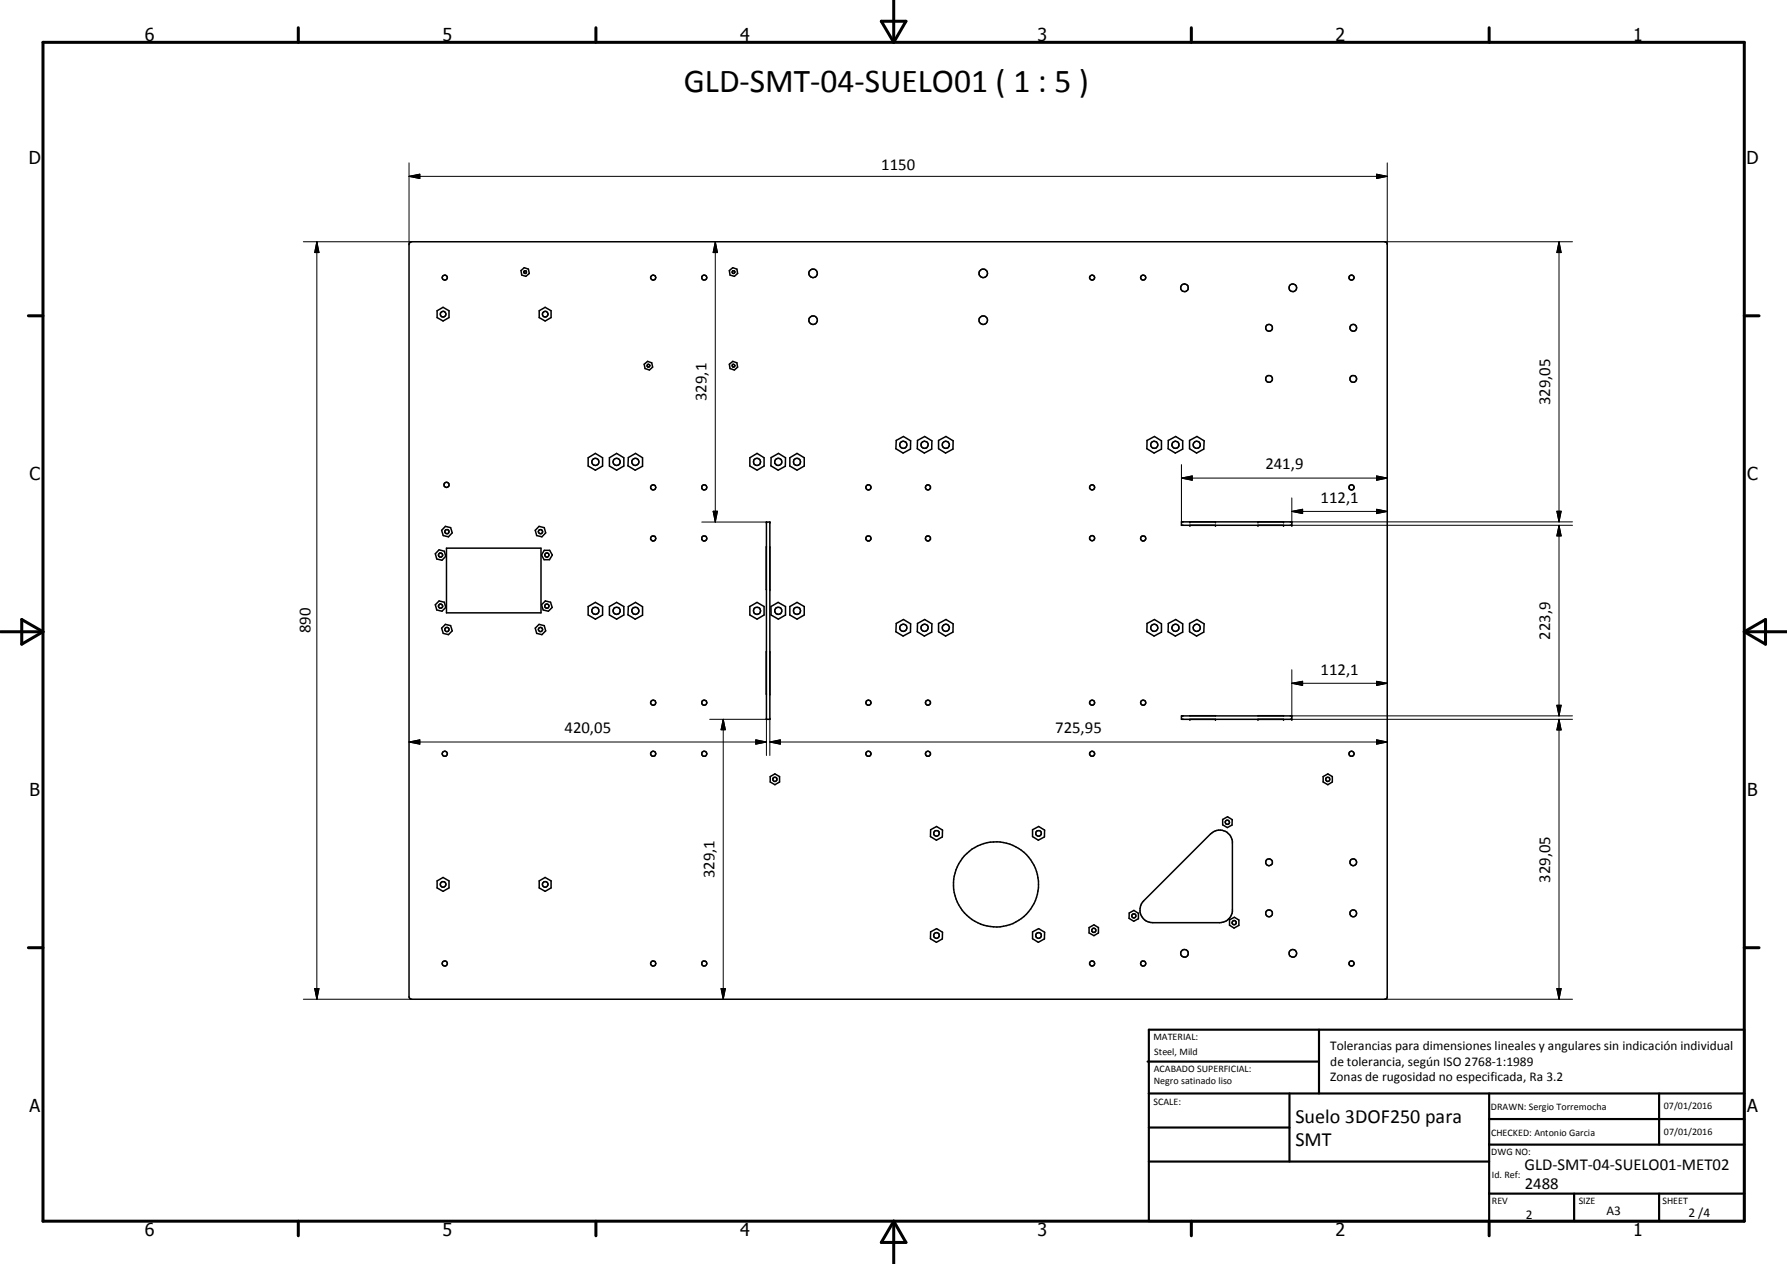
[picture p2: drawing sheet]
<svg xmlns="http://www.w3.org/2000/svg" width="420mm" height="297mm" viewBox="0 0 420 297" stroke-linecap="round" stroke-linejoin="round" font-family="sans-serif">
<g fill="#000">
<circle cx="180.2" cy="122.7" r=".18"/>
<circle cx="181" cy="138.6" r=".18"/>
<circle cx="181" cy="122.7" r=".18"/>
<circle cx="181" cy="128.5" r=".18"/>
<circle cx="279.8" cy="122.6" r=".18"/>
<circle cx="279.8" cy="123.4" r=".18"/>
<circle cx="285.8" cy="122.6" r=".18"/>
<circle cx="285.8" cy="123.4" r=".18"/>
<circle cx="295.8" cy="123.4" r=".18"/>
<circle cx="295.8" cy="122.6" r=".18"/>
<circle cx="301.8" cy="122.6" r=".18"/>
<circle cx="301.8" cy="123.4" r=".18"/>
<circle cx="303.7" cy="122.6" r=".18"/>
<circle cx="303.7" cy="123.4" r=".18"/>
<circle cx="181" cy="153.2" r=".18"/>
<circle cx="181" cy="163.1" r=".18"/>
<circle cx="279.8" cy="169" r=".18"/>
<circle cx="285.8" cy="169" r=".18"/>
<circle cx="295.8" cy="169" r=".18"/>
<circle cx="301.8" cy="169" r=".18"/>
<circle cx="303.7" cy="168.2" r=".18"/>
<circle cx="303.7" cy="169" r=".18"/>
</g>
<g fill="none" stroke="#000" stroke-width=".35">
<path d="M96.3 57.1l.5-.3h228.8l.5 .3v177.5l-.3 .2h-229.2l-.2-.1-.2-.5v-176.8zM102.8 73l1.4-.8 1.4 .8v1.6l-1.4 .8-1.4-.8zM122.5 63.6l.8-.7 .9 .3 .2 1.1-.8 .6-.9-.3zM126.8 73l1.4-.8 1.4 .8v1.6l-1.4 .8-1.4-.8zM171.5 63.6l.8-.7 1 .3 .1 1.1-.7 .6-1-.3zM151.5 85.6l.8-.7 .9 .4 .2 1-.7 .7-1-.4zM152.2 85.7a.33 .33 0 0 1 .5 0 .33 .33 0 0 1 0 .5l-.3 .1-.2-.2zM171.5 85.6l.8-.7 1 .4 .1 1-.7 .7-1-.4zM172.2 85.7a.33 .33 0 0 1 .5 0 .33 .33 0 0 1 0 .5h-.4zM138.3 107.6l1.7-1 1.7 1v1.9l-1.7 1-1.7-1zM143.3 107.6l1.7-1 1.7 1v1.9l-1.7 1-1.7-1zM147.7 107.5l1.7-.9 1.7 1v2l-1.8 .9-1.7-1z"/>
<path d="M176.3 107.6l1.7-1 1.7 1v1.9l-1.7 1-1.7-1zM181.3 107.5l1.7-.9 1.7 1-.1 2-1.6 .9-1.7-1zM185.7 107.6l1.7-1 1.7 1v1.9l-1.7 1-1.7-1zM210.7 103.5l1.7-.9 1.7 1v1.9l-1.8 1-1.7-1zM215.7 103.5l1.7-.9 1.7 1v1.9l-1.8 1-1.6-1zM220.7 103.5l1.7-.9 1.7 1v1.9l-1.8 1-1.6-1zM269.7 103.5l1.7-.9 1.7 1v1.9l-1.8 1-1.6-1zM274.7 103.5l1.7-.9 1.7 1v1.9l-1.8 1-1.7-1zM279.7 103.5l1.7-.9 1.7 1-.1 1.9-1.7 1-1.6-1zM103.2 129.2l1.3 .3 .3 1.2-.9 1-1.2-.3-.3-1.3zM104.7 123.7l1.2 .3 .4 1.2-.9 1-1.2-.3-.4-1.3zM105 128.8h22.2v15.2h-22.2z"/>
<path d="M126.7 123.7l1.3 .3 .3 1.2-.9 1-1.2-.3-.4-1.3zM128 129.3h1.2l.7 1.1-.7 1.1h-1.3l-.6-1.1zM180.2 122.7h.8v46.3h-.8zM180.2 128.5v10.1M277.8 122.6h25.9v.8h-25.9zM102.4 142.1l.8-.9 1.3 .3 .3 1.2-.9 .9-1.2-.3zM104.7 146.7l1.2 .3 .4 1.3-.9 .8-1.2-.3-.4-1.2zM125.8 147.6l.9-.9 1.3 .3 .3 1.3-.9 .8-1.2-.3zM127.3 142.1l.9-.9 1.2 .3 .4 1.2-.9 .9-1.2-.3zM138.3 142.5l1.7-.9 1.7 .9v2l-1.7 1-1.7-1zM143.3 142.5l1.7-.9 1.7 .9v2l-1.7 1-1.7-1zM147.7 142.5l1.7-.9 1.7 1v2l-1.8 .9-1.7-1z"/>
<path d="M176.3 142.5l1.7-.9 1.7 .9v2l-1.7 1-1.7-1zM180.2 153.2v9.9M181.3 142.5l1.7-.9 1.7 .9v2l-1.7 1-1.7-1zM185.7 142.5l1.7-.9 1.7 .9v2l-1.7 1-1.7-1zM210.7 146.5l1.7-.9 1.7 1v1.9l-1.8 1-1.7-1zM215.7 146.5l1.7-.9 1.7 1v1.9l-1.8 1-1.6-1zM220.7 146.5l1.7-.9 1.7 1v1.9l-1.8 1-1.6-1zM269.7 146.5l1.7-.9 1.7 1v1.9l-1.8 1-1.6-1zM274.7 146.5l1.7-.9 1.7 1v1.9l-1.8 1-1.7-1zM279.7 146.5l1.7-.9 1.7 1-.1 1.9-1.7 1-1.6-1zM277.8 168.2h25.9v.8h-25.9zM279.8 168.2h6"/>
<path d="M295.8 168.2h6M181.1 182.5l1.1-.6 1.1 .6v1.3l-1.1 .6-1.1-.6zM218.8 195l1.4-.8 1.4 .9v1.6l-1.4 .7-1.4-.8zM242.8 195l1.4-.8 1.4 .9v1.6l-1.5 .7-1.3-.8zM287.5 192.6l1.1-.7 1.1 .7v1.3l-1.1 .6-1.1-.7zM311.1 182.5l1.1-.6 1.1 .6v1.3l-1.1 .6-1.1-.6zM102.8 207l1.4-.8 1.4 .8v1.7l-1.4 .8-1.4-.8zM126.8 207l1.4-.8 1.4 .8v1.7l-1.4 .8-1.4-.8zM218.8 219l1.4-.8 1.4 .9v1.5l-1.4 .8-1.4-.8zM242.8 219l1.4-.8 1.4 .9v1.5l-1.5 .8-1.3-.8zM256.1 218l1.1-.7 1.1 .7v1.2l-1.1 .7-1.1-.7zM265.5 214.5l1.1-.5 1.1 .6v1.3l-1.1 .6-1.1-.7z"/>
<path d="M268.9 211.7l15.7-15.7a3 3 0 0 1 3.1-.8 3 3 0 0 1 2.1 2.5v16.5a3 3 0 0 1-3 2.6h-15.8a3 3 0 0 1-2.7-1.8 3 3 0 0 1 .6-3.3zM289.1 216.2l1.1-.6 1.1 .6v1.3l-1.2 .6-1-.7z"/>
<circle cx="104.2" cy="73.8" r=".66"/>
<circle cx="104.6" cy="65.2" r=".59"/>
<circle cx="123.5" cy="63.9" r=".33"/>
<circle cx="128.2" cy="73.8" r=".66"/>
<circle cx="153.6" cy="65.2" r=".6"/>
<circle cx="165.6" cy="65.2" r=".59"/>
<circle cx="172.5" cy="63.9" r=".33"/>
<circle cx="191.2" cy="75.2" r="1.01"/>
<circle cx="191.2" cy="64.2" r="1.01"/>
<circle cx="231.2" cy="64.2" r="1"/>
<circle cx="231.2" cy="75.2" r="1.01"/>
<circle cx="256.8" cy="65.2" r=".59"/>
<circle cx="268.8" cy="65.2" r=".6"/>
<circle cx="278.5" cy="67.6" r=".9"/>
<circle cx="298.4" cy="77" r=".81"/>
<circle cx="304" cy="67.6" r=".89"/>
<circle cx="317.8" cy="65.2" r=".59"/>
<circle cx="318.2" cy="77" r=".8"/>
<circle cx="298.4" cy="89" r=".8"/>
<circle cx="318.2" cy="89" r=".79"/>
<circle cx="105" cy="113.9" r=".6"/>
<circle cx="140" cy="108.5" r=".83"/>
<circle cx="145" cy="108.5" r=".84"/>
<circle cx="149.4" cy="108.5" r=".84"/>
<circle cx="153.6" cy="114.5" r=".61"/>
<circle cx="165.6" cy="114.5" r=".6"/>
<circle cx="178" cy="108.5" r=".84"/>
<circle cx="183" cy="108.5" r=".84"/>
<circle cx="187.4" cy="108.5" r=".83"/>
<circle cx="204.2" cy="114.5" r=".61"/>
<circle cx="212.4" cy="104.5" r=".83"/>
<circle cx="217.4" cy="104.5" r=".83"/>
<circle cx="218.2" cy="114.5" r=".6"/>
<circle cx="222.4" cy="104.5" r=".83"/>
<circle cx="256.8" cy="114.5" r=".6"/>
<circle cx="271.4" cy="104.5" r=".84"/>
<circle cx="276.4" cy="104.5" r=".84"/>
<circle cx="281.4" cy="104.5" r=".84"/>
<circle cx="317.8" cy="114.5" r=".61"/>
<circle cx="103.6" cy="130.4" r=".5"/>
<circle cx="105.1" cy="124.9" r=".5"/>
<circle cx="127.1" cy="124.9" r=".5"/>
<circle cx="128.6" cy="130.4" r=".49"/>
<circle cx="153.6" cy="126.5" r=".62"/>
<circle cx="165.6" cy="126.5" r=".62"/>
<circle cx="204.2" cy="126.5" r=".61"/>
<circle cx="218.2" cy="126.6" r=".6"/>
<circle cx="256.8" cy="126.5" r=".6"/>
<circle cx="268.8" cy="126.5" r=".61"/>
<circle cx="103.6" cy="142.4" r=".5"/>
<circle cx="105.1" cy="147.9" r=".51"/>
<circle cx="127.1" cy="147.9" r=".5"/>
<circle cx="128.6" cy="142.4" r=".5"/>
<circle cx="140" cy="143.5" r=".83"/>
<circle cx="145" cy="143.5" r=".83"/>
<circle cx="149.4" cy="143.5" r=".83"/>
<circle cx="178" cy="143.5" r=".85"/>
<circle cx="183" cy="143.5" r=".83"/>
<circle cx="187.4" cy="143.5" r=".85"/>
<circle cx="212.4" cy="147.5" r=".83"/>
<circle cx="217.4" cy="147.5" r=".83"/>
<circle cx="222.4" cy="147.5" r=".83"/>
<circle cx="271.4" cy="147.5" r=".84"/>
<circle cx="276.4" cy="147.5" r=".84"/>
<circle cx="281.4" cy="147.5" r=".84"/>
<circle cx="104.6" cy="177.1" r=".6"/>
<circle cx="153.6" cy="165.1" r=".61"/>
<circle cx="153.6" cy="177.1" r=".61"/>
<circle cx="165.6" cy="177.1" r=".6"/>
<circle cx="165.6" cy="165.1" r=".61"/>
<circle cx="204.2" cy="177.1" r=".6"/>
<circle cx="204.2" cy="165.1" r=".61"/>
<circle cx="218.2" cy="165.1" r=".58"/>
<circle cx="218.2" cy="177.1" r=".59"/>
<circle cx="256.8" cy="165.1" r=".6"/>
<circle cx="256.8" cy="177.1" r=".59"/>
<circle cx="268.8" cy="165.1" r=".61"/>
<circle cx="317.8" cy="177.1" r=".6"/>
<circle cx="182.2" cy="183.1" r=".51"/>
<circle cx="220.2" cy="195.8" r=".66"/>
<circle cx="244.2" cy="195.8" r=".66"/>
<circle cx="288.6" cy="193.2" r=".5"/>
<circle cx="312.2" cy="183.1" r=".48"/>
<circle cx="104.2" cy="207.8" r=".67"/>
<circle cx="128.2" cy="207.8" r=".66"/>
<circle cx="220.2" cy="219.8" r=".67"/>
<circle cx="234.2" cy="207.8" r="10"/>
<circle cx="244.2" cy="219.8" r=".66"/>
<circle cx="257.2" cy="218.6" r=".5"/>
<circle cx="266.6" cy="215.2" r=".48"/>
<circle cx="290.2" cy="216.8" r=".48"/>
<circle cx="298.4" cy="202.6" r=".81"/>
<circle cx="298.4" cy="214.6" r=".81"/>
<circle cx="318.2" cy="214.6" r=".79"/>
<circle cx="318.2" cy="202.6" r=".79"/>
<circle cx="104.6" cy="226.4" r=".6"/>
<circle cx="153.6" cy="226.4" r=".61"/>
<circle cx="165.6" cy="226.4" r=".6"/>
<circle cx="256.8" cy="226.4" r=".59"/>
<circle cx="268.8" cy="226.4" r=".6"/>
<circle cx="278.5" cy="224" r=".9"/>
<circle cx="304" cy="224" r=".89"/>
<circle cx="317.8" cy="226.4" r=".6"/>
</g>
<g fill="none" stroke="#000" stroke-width=".71">
<path d="M10.1 9.9h400v277.1h-400zM70.1 6.5v3.4M140.1 6.5v3.4M207.2 5h5.8l-2.9 4.9zM210.1 0v9.9M280.1 6.5v3.4M350.1 6.5v3.4M6.7 74.2h3.4M410.1 74.2h3.5M.1 148.5h10M5.1 145.6l5 2.9-5 2.9zM410.1 148.5h10"/>
<path d="M410.1 148.5l5-2.9v5.8zM6.7 222.7h3.4M410.1 222.7h3.5M70.1 287v3.4M140.1 287v3.4M210.1 287v10M210.1 287l2.9 5h-5.8zM280.1 287v3.4M350.1 287v3.4"/>
</g>
<g fill="none" stroke="#000" stroke-width=".51">
<path d="M269.8 249.5h40.3M270.1 242h140v45h-140zM270.1 257h140M303.2 257v16M310.1 242v15M350.1 257v30M390.1 257v12M270.1 265h33.1M270.1 273h80M350.1 269h60M350.1 263h60M350.1 280.5h60"/>
<path d="M370.1 280.5v6.5M390.1 280.5v6.5"/>
</g>
<g fill="none" stroke="#000" stroke-width=".24">
<path d="M96.2 38.3v19.1M326.2 38.3v19.1M71.3 56.8h25.5M74.5 56.8l.5 2.6h-1zM74.5 56.8v178M96.2 41.4l2.5-.5v1.1zM96.2 41.4h230M168.2 56.8l.5 2.6h-1zM168.2 56.8v65.9M323.7 40.9l2.5 .5-2.5 .6zM325.6 56.8h44.1M366.6 56.8l.5 2.6h-1.1z"/>
<path d="M366.6 56.8v65.8M277.8 112.4l2.5-.6v1.1zM277.8 112.4h48.4M277.8 109.2v13.4M303.7 117v5.6M323.7 119.7l2.5 .5-2.5 .5zM323.7 111.8l2.5 .6-2.5 .5zM165 122.7h15.2M167.7 120.1h1l-.5 2.6zM303.3 122.6h66.4M303.3 123.4h66.4M303.7 120.2l2.6-.5v1z"/>
<path d="M303.7 120.2h22.5M366 120.1h1.1l-.5 2.5zM366.6 123.4l.5 2.5h-1.1zM366.6 123.4v44.8M303.7 157.4v10.8M96.2 174.4l2.5-.5v1zM96.2 174.4h84M166.9 169h13.3M170 169l.5 2.5h-1zM170 169v65.8M177.7 173.9l2.5 .5-2.5 .5zM180.2 168.8v8.7"/>
<path d="M181 174.4l2.5-.5v1zM181 174.4h145.2M181 168.8v8.7M303.3 168.2h66.4M303.3 169h66.4M303.7 160.6l2.6-.5v1zM303.7 160.6h22.5M323.7 173.9l2.5 .5-2.5 .5zM323.7 160.1l2.5 .5-2.5 .5zM366 165.7h1.1l-.5 2.5zM366.6 169l.5 2.5h-1.1zM366.6 169v65.8"/>
<path d="M71.3 234.8h25.5M74 232.3h1l-.5 2.5zM169.5 232.3h1l-.5 2.5zM325.6 234.8h44.1M366 232.3h1.1l-.5 2.5z"/>
</g>
<g fill="#000">
<path d="M74.5 56.8l.5 2.6h-1zM96.2 41.4l2.5-.5v1.1zM168.2 56.8l.5 2.6h-1zM323.7 40.9l2.5 .5-2.5 .6zM366.6 56.8l.5 2.6h-1.1zM277.8 112.4l2.5-.6v1.1zM303.7 120.2l2.6-.5v1zM323.7 111.8l2.5 .6-2.5 .5zM167.7 120.1h1l-.5 2.6zM323.7 119.7l2.5 .5-2.5 .5zM366 120.1h1.1l-.5 2.5zM366.6 123.4l.5 2.5h-1.1z"/>
<path d="M96.2 174.4l2.5-.5v1zM170 169l.5 2.5h-1zM177.7 173.9l2.5 .5-2.5 .5zM181 174.4l2.5-.5v1zM303.7 160.6l2.6-.5v1zM323.7 173.9l2.5 .5-2.5 .5zM323.7 160.1l2.5 .5-2.5 .5zM366 165.7h1.1l-.5 2.5zM366.6 169l.5 2.5h-1.1zM74 232.3h1l-.5 2.5zM169.5 232.3h1l-.5 2.5zM366 232.3h1.1l-.5 2.5z"/>
</g>
<text font-size="7.9" x="160.8" y="21.6">GLD-SMT-04-SUELO01 ( 1 : 5 )</text>
<g font-size="4.7">
<text x="304.6" y="263.9">Suelo 3DOF250 para</text>
<text x="304.6" y="269.3">SMT</text>
</g>
<g font-size="4.2">
<text x="34" y="9.6">6</text>
<text x="104" y="9.6">5</text>
<text x="174" y="9.6">4</text>
<text x="244" y="9.6">3</text>
<text x="314" y="9.6">2</text>
<text x="384" y="9.6">1</text>
<text x="6.8" y="38.7">D</text>
<text x="410.6" y="38.7">D</text>
<text x="7" y="112.9">C</text>
<text x="410.8" y="112.9">C</text>
<text x="7" y="187.1">B</text>
<text x="410.8" y="187.1">B</text>
<text x="7" y="261.4">A</text>
<text x="410.8" y="261.4">A</text>
<text x="34" y="290.4">6</text>
<text x="104" y="290.4">5</text>
<text x="174" y="290.4">4</text>
<text x="244" y="290.4">3</text>
<text x="314" y="290.4">2</text>
<text x="384" y="290.4">1</text>
</g>
<g font-size="3.9">
<text x="207.2" y="39.9">1150</text>
<text x="166.1" y="94.3" transform="rotate(-90 166.1 94.3)">329,1</text>
<text x="364.5" y="95.2" transform="rotate(-90 364.5 95.2)">329,05</text>
<text x="297.5" y="110.3">241,9</text>
<text x="310.5" y="118.2">112,1</text>
<text x="73" y="148.8" transform="rotate(-90 73 148.8)">890</text>
<text x="364.5" y="150.3" transform="rotate(-90 364.5 150.3)">223,9</text>
<text x="310.5" y="158.5">112,1</text>
<text x="132.7" y="172.3">420,05</text>
<text x="248.1" y="172.3">725,95</text>
<text x="168" y="206.4" transform="rotate(-90 168 206.4)">329,1</text>
<text x="364.5" y="207.4" transform="rotate(-90 364.5 207.4)">329,05</text>
<text x="358.5" y="275">GLD-SMT-04-SUELO01-MET02</text>
<text x="358.5" y="279.4">2488</text>
</g>
<g font-size="3.1">
<text x="312.7" y="246.8">Tolerancias para dimensiones lineales y angulares sin indicación individual</text>
<text x="312.7" y="250.4">de tolerancia, según ISO 2768-1:1989</text>
<text x="312.7" y="254">Zonas de rugosidad no especificada, Ra 3.2</text>
<text x="358.7" y="286.5">2</text>
<text x="377.7" y="285.6">A3</text>
<text x="397" y="285.9">2 /4</text>
</g>
<g font-size="2.4">
<text x="271.2" y="244.4">MATERIAL:</text>
<text x="271.3" y="252">ACABADO SUPERFICIAL:</text>
<text x="271.4" y="247.9">Steel, Mild</text>
<text x="271.3" y="254.6">Negro satinado liso</text>
<text x="271.2" y="259.7">SCALE:</text>
<text x="350.6" y="260.8">DRAWN: Sergio Torremocha</text>
<text x="391.2" y="260.6">07/01/2016</text>
<text x="350.6" y="267">CHECKED: Antonio Garcia</text>
<text x="391.2" y="266.7">07/01/2016</text>
<text x="350.6" y="271.4">DWG NO:</text>
<text x="350.8" y="276.9">Id. Ref:</text>
<text x="350.8" y="282.8">REV</text>
<text x="371.2" y="282.9">SIZE</text>
<text x="390.9" y="282.9">SHEET</text>
</g>
</svg>
